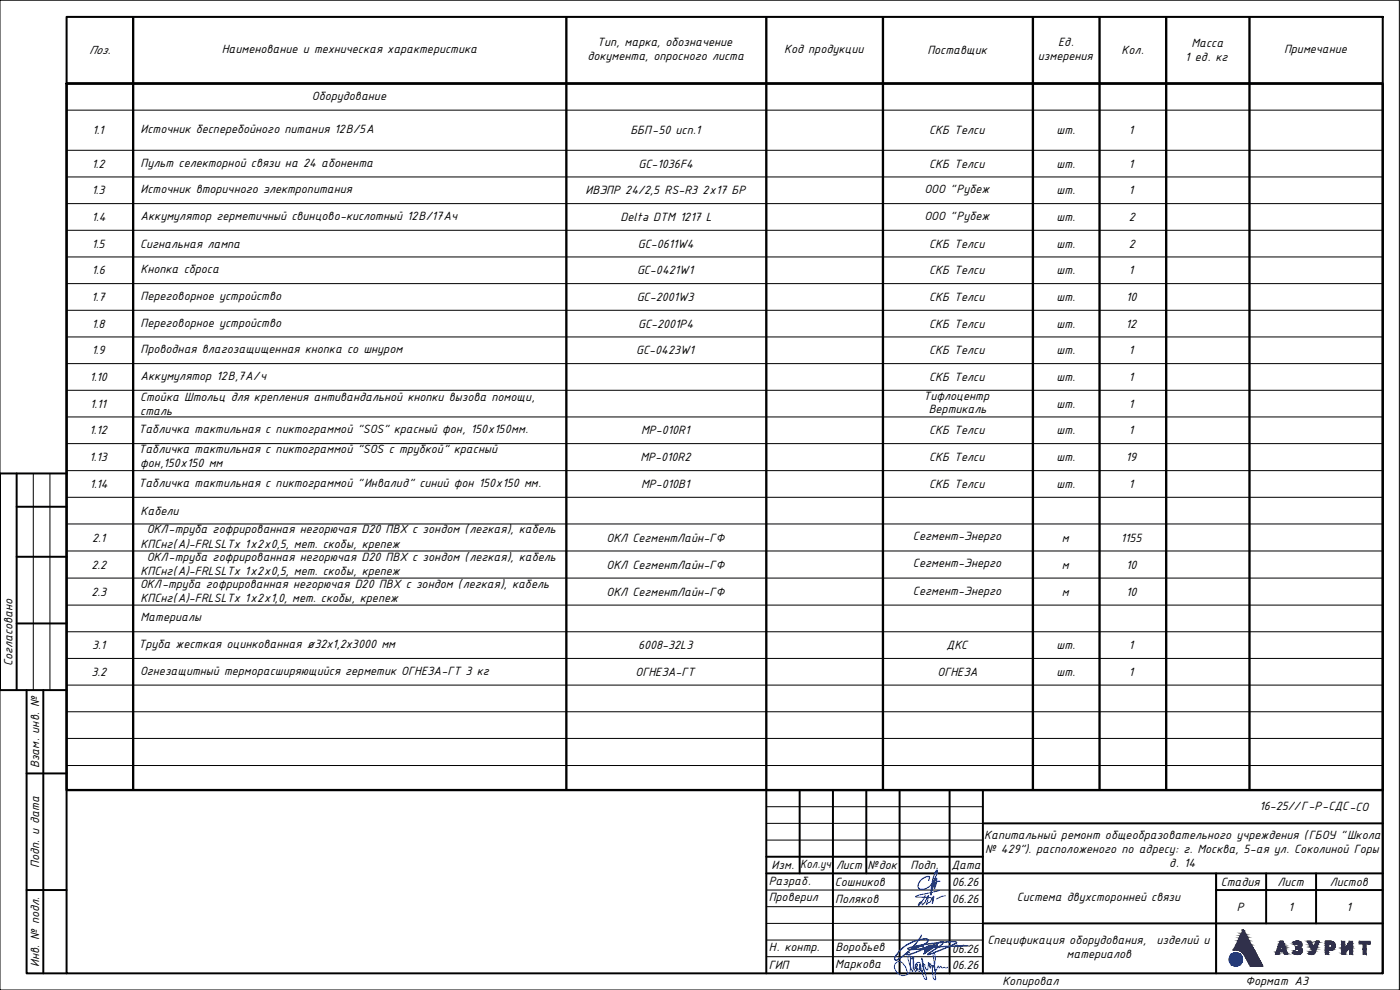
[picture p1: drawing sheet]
<svg xmlns="http://www.w3.org/2000/svg" width="420mm" height="297mm" viewBox="0 0 420 297" stroke-linecap="round" stroke-linejoin="round" font-family="sans-serif">
<!-- layer: 0 -->
<path d="M40 5.1v231.9M170 5.1v231.9M230 5.1v231.9M265 5.1v231.9M310 5.1v231.9M330 5.1v231.9M350 5.1v231.9M375 5.1v231.9M20 25.1h395v212h-395zM20 25h395" fill="none" stroke="#000" stroke-width=".7"/>
<g fill="none" stroke="#000" stroke-width=".3">
<path d="M0 .1h420v296.9h-420zM20 5.1h395v232h-395zM20 33h395M20 45.1h395M20 53.1h395M20 61.1h395M20 69.1h395M20 77.1h395M20 85.1h395M20 93.1h395M20 101.1h395M20 109.1h395"/>
<path d="M20 117.1h395M20 125.1h395M20 133.1h395M10 142.1v65M15 142.1v65M20 141.2h395M20 149.2h395M20 157.2h395M20 165.3h395M20 173.4h395M20 181.6h395M20 189.6h395"/>
<path d="M20 197.6h395M20 205.6h395M20 213.6h395M20 221.6h395M20 229.7h395M230 252.1h65M230 247h65M230 242h65M230 267h65M230 272h65M230 277.1h65M230 282.1h65"/>
<path d="M230 287h65"/>
</g>
<g fill="none" stroke="#000" stroke-width=".59">
<path d="M20 5.1h395v286.9h-395zM5 142.1v65M5 152h15M20 142.1h-20v65h20M5 167.1h15M5 187.1h15M8 207.1v84.9h12M13 207.1v84.9M8 232.1h12M240 237.1v25M250 237.1v54.9M260 237.1v25"/>
<path d="M270 237.1v54.9M285 237.1v54.9M295 237.1v54.9M230 257.1h65M295 247h120M8 267h12M230 262.1h185M295 277.1h120M365 267h50M365 262.1v29.9M380 262.1v15M395 262.1v15"/>
<path d="M230 292v-54.9h185v54.9"/>
</g>
<path d="M365 262.1v29.9" fill="none" stroke="#000" stroke-width=".4"/>
<g fill="#2a3756" stroke="#2a3756" stroke-width=".3">
<path d="M370.2 285h.3z"/>
<path d="M399.4 284.3h1.2z"/>
<path d="M392.4 282.4h.5z"/>
<path d="M392.7 286.1h1.7z"/>
<path d="M393.2 286.3h.8z"/>
<path d="M393.3 286.4h.6z"/>
<path d="M389.2 282.4h.3z"/>
<path d="M389.5 283.2h1.2z"/>
<path d="M389.1 284h1.4z"/>
<path d="M388.9 284.7h1.8z"/>
<path d="M389.1 286.4h.6z"/>
<path d="M373 279.1l.3 .1zM373 279.1l.3 .1z"/>
<path d="M373 279.2l.4 .2zM373 279.2l.4 .2h-.5z"/>
<path d="M372.9 279.4l.8 .6-.3-.6zM372.9 279.4l.8 .6h-1.1z"/>
<path d="M372.6 280l1.2 .3-.1-.3zM372.6 280l1.2 .3h-1.3z"/>
<path d="M372.5 280.3l1.6 .5-.3-.5zM372.5 280.3l1.6 .5h-1.9z"/>
<path d="M372.2 280.8l2.2 .4-.3-.4zM372.2 280.8l2.2 .4h-2.4z"/>
<path d="M372 281.2l2.5 .3-.1-.3zM372 281.2l2.5 .3h-2.6z"/>
<path d="M371.9 281.5l3 .7-.4-.7zM371.9 281.5l3 .7h-3.4z"/>
<path d="M371.5 282.2l3.5 .1zM371.5 282.2l3.5 .1z"/>
<path d="M371.5 282.3l4.1 1.2-.6-1.2zM371.5 282.3l4.1 1.2h-4.7z"/>
<path d="M370.9 283.5l4.8 .2-.1-.2zM370.9 283.5l4.8 .2h-4.9z"/>
<path d="M370.8 283.7l5.3 .7-.4-.7zM370.8 283.7l5.3 .7h-5.6z"/>
<path d="M370.5 284.4h5.6zM370.5 284.4h5.6z"/>
<path d="M370.4 284.4l5.9 .4-.2-.4zM370.4 284.4l5.9 .4h-6.1z"/>
<path d="M370.2 284.8l6.2 .2-.1-.2zM370.2 284.8l6.2 .2h-6.2z"/>
<path d="M370.2 285h.5zM370.2 285h.7z"/>
<path d="M370.9 285h5.5zM370.9 285h5.5z"/>
<path d="M370.2 285h.5zM370.2 285h.3z"/>
<path d="M371.1 285h5.3zM371.1 285h5.3z"/>
<path d="M371.2 285h5.2zM371.2 285h5.2z"/>
<path d="M371.3 285l5.1 .1zM371.3 285l5.1 .1z"/>
<path d="M371.4 285.1h5.1zM371.4 285.1h5.1z"/>
<path d="M371.6 285.1l4.9 .1zM371.6 285.1l4.9 .1z"/>
<path d="M371.8 285.2h4.7zM371.8 285.2h4.7z"/>
<path d="M371.9 285.2l4.7 .1zM371.9 285.2l4.7 .1z"/>
<path d="M372.1 285.3l4.5 .1zM372.1 285.3l4.5 .1z"/>
<path d="M372.2 285.4l4.5 .1zM372.2 285.4l4.5 .1z"/>
<path d="M372.4 285.5l4.3 .1zM372.4 285.5l4.3 .1z"/>
<path d="M372.6 285.6l4.2 .1zM372.6 285.6l4.2 .1z"/>
<path d="M372.7 285.7h4.1zM372.7 285.7h4.1z"/>
<path d="M372.7 285.7l4.2 .1zM372.7 285.7l4.2 .1z"/>
<path d="M372.8 285.8l4.1 .1zM372.8 285.8l4.1 .1z"/>
<path d="M373 285.9l4 .2zM373 285.9l4 .2z"/>
<path d="M373.1 286.1l4 .1zM373.1 286.1l4 .1z"/>
<path d="M373.2 286.2l3.9 .1zM373.2 286.2l3.9 .1z"/>
<path d="M373.3 286.3l3.9 .2zM373.3 286.3l3.9 .2z"/>
<path d="M373.4 286.5l3.9 .1-.1-.1zM373.4 286.5l3.9 .1h-3.9z"/>
<path d="M373.4 286.6l4.1 .5-.2-.5zM373.4 286.6l4.1 .5h-3.8z"/>
<path d="M373.7 287.1l4.1 .5-.3-.5zM373.7 287.1l4.1 .5h-3.8z"/>
<path d="M374 287.6h3.8zM374 287.6h3.8z"/>
<path d="M374 287.6l4.2 .6-.4-.6zM374 287.6l4.2 .6h-3.9z"/>
<path d="M374.3 288.2l4 .2-.1-.2zM374.3 288.2l4 .2h-3.9z"/>
<path d="M374.4 288.4l4.1 .4-.2-.4zM374.4 288.4l4.1 .4h-3.9z"/>
<path d="M374.6 288.8l4.2 .6-.3-.6zM374.6 288.8l4.2 .6h-3.9z"/>
<path d="M374.9 289.4l4.1 .4-.2-.4zM374.9 289.4l4.1 .4h-3.8z"/>
<path d="M375.2 289.8h3.8zM375.2 289.8l3.3 .1z"/>
<path d="M375.2 289.9h1.9zM375.2 289.9h3.3z"/>
<path d="M407.9 282.4l3.3 .4v-.4zM407.9 282.4l3.3 .4h-3.3z"/>
<path d="M407.9 282.8l3.3 .4v-.4zM407.9 282.8l3.3 .4h-3.3z"/>
<path d="M409.1 283.2l.9 1.6v-1.6zM409.1 283.2l.9 1.6h-.9z"/>
<path d="M409.1 284.8l.9 1.5v-1.5zM409.1 284.8l.9 1.5h-.9z"/>
<path d="M405 282.4l.9 .7v-.7zM405 282.4l.9 .7h-1.3z"/>
<path d="M402.6 282.4l1 1v-1zM402.6 282.4l1 1h-1z"/>
<path d="M404.6 283.1l1.3 .8v-.8zM404.6 283.1l1.3 .8h-1.7z"/>
<path d="M405 283.9h.9zM405 283.9h.9z"/>
<path d="M404.2 283.9h.8zM404.2 283.9h.8z"/>
<path d="M404.1 283.9h.9zM404.1 283.9h.9z"/>
<path d="M405 283.9l.9 .1v-.1zM405 283.9l.9 .1h-.9z"/>
<path d="M404.1 283.9l.8 .2 .1-.2zM404.1 283.9l.8 .2h-.9z"/>
<path d="M404 284.1h.9zM404 284.1l.9 .1z"/>
<path d="M402.6 283.4l1 .8v-.8zM402.6 283.4l1 .8h-1z"/>
<path d="M405 284l.9 .4v-.4zM405 284l.9 .4h-.9z"/>
<path d="M402.6 284.2l1 .2v-.2zM402.6 284.2l1 .2h-1z"/>
<path d="M405 284.4l.9 .1zM405 284.4l.9 .1z"/>
<path d="M403.9 284.2l.8 .4 .2-.4zM403.9 284.2l.8 .4h-.9z"/>
<path d="M403.8 284.6h.9zM403.8 284.6h.8z"/>
<path d="M402.6 284.4l1 .3v-.3zM402.6 284.4l1 .3h-1z"/>
<path d="M403.7 284.6l.8 .2 .1-.2zM403.7 284.6l.8 .2h-.9z"/>
<path d="M403.6 284.8h.9zM403.6 284.8l.9 .1z"/>
<path d="M402.6 284.7l1 .2v-.2zM402.6 284.7l1 .2h-1z"/>
<path d="M402.6 284.9h1.9zM402.6 284.9l1.8 .2z"/>
<path d="M405 284.5l.9 .8v-.8zM405 284.5l.9 .8h-.9z"/>
<path d="M402.6 285.1l1.2 .9 .6-.9zM402.6 285.1l1.2 .9h-1.2z"/>
<path d="M405 285.3l.9 1v-1zM405 285.3l.9 1h-.9z"/>
<path d="M402.6 286l1 .3 .2-.3zM402.6 286l1 .3h-1z"/>
<path d="M397.8 282.4h1.7zM397.8 282.4h1.7z"/>
<path d="M397.8 282.4l1.8 .1zM397.8 282.4l1.8 .1z"/>
<path d="M397.8 282.5h2zM397.8 282.5h2z"/>
<path d="M397.8 282.5h2.1zM397.8 282.5h2.1z"/>
<path d="M397.8 282.5l2.2 .1zM397.8 282.5l2.2 .1z"/>
<path d="M397.8 282.6l2.4 .1zM397.8 282.6l2.4 .1z"/>
<path d="M397.8 282.7l2.5 .1zM397.8 282.7l2.5 .1z"/>
<path d="M397.8 282.8l2.6 .1zM397.8 282.8l2.6 .1z"/>
<path d="M397.8 282.9h2.6zM397.8 282.9h2.6z"/>
<path d="M397.8 282.9l2.7 .1zM397.8 282.9l2.7 .1z"/>
<path d="M397.8 283l2.7 .1zM397.8 283l2.7 .1z"/>
<path d="M397.8 283.1l2.8 .1zM397.8 283.1l2.8 .1z"/>
<path d="M398.7 283.2h1.9zM398.7 283.2h1.9z"/>
<path d="M399.1 283.2l1.5 .1zM399.1 283.2l1.5 .1z"/>
<path d="M399.3 283.3h1.3zM399.3 283.3h1.3z"/>
<path d="M399.4 283.3h1.2zM399.4 283.3h1.2z"/>
<path d="M399.5 283.3h1.1zM399.5 283.3h1.1z"/>
<path d="M399.5 283.3l1.1 .1zM399.5 283.3l1.1 .1z"/>
<path d="M399.6 283.4l1 .1zM399.6 283.4l1 .1z"/>
<path d="M399.6 283.5h1zM399.6 283.5h1z"/>
<path d="M399.7 283.5l1 .1zM399.7 283.5l1 .1z"/>
<path d="M399.7 283.6h1zM399.7 283.6h1z"/>
<path d="M397.8 283.2l.9 .6v-.6zM397.8 283.2l.9 .6h-.9z"/>
<path d="M399.7 283.6l1 .2v-.2zM399.7 283.6l1 .2h-1z"/>
<path d="M399.7 283.8h1zM399.7 283.8h1z"/>
<path d="M399.7 283.8l1 .1zM399.7 283.8l1 .1z"/>
<path d="M399.7 283.9l1 .1zM399.7 283.9l1 .1z"/>
<path d="M399.7 284h1zM399.7 284h1z"/>
<path d="M399.7 284h1zM399.7 284h.9z"/>
<path d="M399.7 284l.9 .1zM399.7 284l.9 .1z"/>
<path d="M399.6 284.1h1zM399.6 284.1h1z"/>
<path d="M399.6 284.1l1 .1zM399.6 284.1l1 .1z"/>
<path d="M399.5 284.2h1.1zM399.5 284.2h1.1z"/>
<path d="M399.5 284.2l1.1 .1zM399.4 284.3h1.2z"/>
<path d="M399.4 284.3h1.2zM399.4 284.3h1.2zM399.3 284.3h1.3z"/>
<path d="M399.3 284.3h1.3zM399 284.3h1.6z"/>
<path d="M397.8 283.8l.9 .5v-.5zM397.8 283.8l.9 .5h-.9z"/>
<path d="M397.8 284.3h2.8zM397.8 284.3h2.8z"/>
<path d="M397.8 284.3h2.8zM397.8 284.3l2.7 .1z"/>
<path d="M397.8 284.4h2.7zM397.8 284.4h2.7z"/>
<path d="M397.8 284.4l2.6 .2 .1-.2zM397.8 284.4l2.6 .2h-2.6z"/>
<path d="M397.8 284.6h2.6zM397.8 284.6l2.5 .2z"/>
<path d="M397.8 284.8h2.5zM397.8 284.8l2.4 .1z"/>
<path d="M397.8 284.9h2.4zM397.8 284.9l2.2 .1z"/>
<path d="M397.8 285h2.2zM397.8 285l2 .1z"/>
<path d="M397.8 285.1h2zM397.8 285.1h1.8z"/>
<path d="M397.8 285.1h1.8zM397.8 285.1h1.6z"/>
<path d="M397.8 285.1h1.3zM397.8 285.1h1.6z"/>
<path d="M397.8 285.1l.9 .6v-.6zM397.8 285.1l.9 .6h-.9z"/>
<path d="M397.8 285.7l.9 .6v-.6zM397.8 285.7l.9 .6h-.9z"/>
<path d="M392.4 282.4h1zM392.4 282.4h1z"/>
<path d="M395 282.4h.8zM394.9 282.4h.9z"/>
<path d="M394.9 282.4h1zM394.9 282.4h1z"/>
<path d="M394.9 282.4h1zM394.9 282.4l1 .1z"/>
<path d="M394.9 282.5l.9 .3 .1-.3zM394.9 282.5l.9 .3h-.9z"/>
<path d="M392.4 282.4l1.2 .4-.2-.4zM392.4 282.4l1.2 .4h-1z"/>
<path d="M392.6 282.8l1 .1zM392.6 282.8l1 .1z"/>
<path d="M394.9 282.8l.7 .5 .2-.5zM394.9 282.8l.7 .5h-.9z"/>
<path d="M394.7 283.3h.9zM394.7 283.3h.9z"/>
<path d="M392.6 282.9l1.4 .7-.4-.7zM392.6 282.9l1.4 .7h-1z"/>
<path d="M393 283.6l1.1 .2-.1-.2zM393 283.6l1.1 .2h-1z"/>
<path d="M394.7 283.3l.7 .6 .2-.6zM394.7 283.3l.7 .6h-.9z"/>
<path d="M393.1 283.8l1.1 .2-.1-.2zM393.1 283.8l1.1 .2h-1z"/>
<path d="M394.5 283.9l.8 .3 .1-.3zM394.5 283.9l.8 .3h-.9z"/>
<path d="M394.4 284.2h.9zM394.4 284.2l.8 .1z"/>
<path d="M393.2 284l1.1 .3-.1-.3zM393.2 284l1.1 .3h-.9z"/>
<path d="M394.4 284.3h.8zM394.4 284.3l.8 .1zM394.3 284.4h.9zM394.3 284.4h.9z"/>
<path d="M393.4 284.3l.9 .1zM393.4 284.3l.9 .1z"/>
<path d="M393.4 284.4l1.7 .3 .1-.3zM393.4 284.4l1.7 .3h-1.5z"/>
<path d="M393.6 284.7l1.4 .2 .1-.2zM393.6 284.7l1.4 .2h-1.3z"/>
<path d="M393.7 284.9l1.1 .4 .2-.4zM393.7 284.9l1.1 .4h-.9z"/>
<path d="M393.9 285.3h.9zM393.9 285.3l.9 .1z"/>
<path d="M393.9 285.4h.9zM393.9 285.4l.9 .1zM393.9 285.5h.9zM393.9 285.5h.9z"/>
<path d="M393.9 285.5h.9zM393.9 285.5h.8z"/>
<path d="M393.1 285.5h.2zM393.1 285.5h.2z"/>
<path d="M393.8 285.5h.9zM393.8 285.6h.9z"/>
<path d="M393.1 285.5l.3 .1zM393.1 285.5l.3 .1z"/>
<path d="M393.1 285.6h.3zM393.1 285.6h.3z"/>
<path d="M393.8 285.6h.9zM393.7 285.6h1z"/>
<path d="M393.1 285.6h.4zM393 285.6h.5z"/>
<path d="M393.7 285.6h1zM393.6 285.6h1.1z"/>
<path d="M393 285.6h.6zM393 285.6h.6z"/>
<path d="M393 285.6h1.7zM393 285.6h1.7z"/>
<path d="M393 285.6h1.7zM393 285.6l1.6 .1h-1.6z"/>
<path d="M393 285.7l1.5 .2 .1-.2zM393 285.7l1.5 .2h-1.6z"/>
<path d="M392.9 285.9h1.6zM392.9 285.9h1.6z"/>
<path d="M392.9 285.9h1.6zM392.9 285.9l1.5 .2z"/>
<path d="M392.8 286.1h1.6zM392.8 286.1h1.6zM392.7 286.1h1.7z"/>
<path d="M392.8 286.1h1.6zM392.8 286.1l1.5 .1z"/>
<path d="M392.8 286.2h1.5zM392.8 286.2h1.5z"/>
<path d="M392.9 286.2h1.4zM392.9 286.2h1.3z"/>
<path d="M392.9 286.2h1.3zM392.9 286.2l1.3 .1z"/>
<path d="M393 286.3h1.2zM393 286.3h1.1z"/>
<path d="M393 286.3h1.1zM393 286.3h1.1z"/>
<path d="M393.1 286.3h1zM393.1 286.3h.9zM393.2 286.3h.8z"/>
<path d="M393.2 286.3h.8zM393.2 286.3l.7 .1z"/>
<path d="M393.3 286.4h.6zM393.3 286.4h.6z"/>
<path d="M393.3 286.4h.4zM393.5 286.4h.2z"/>
<path d="M389.2 282.4h.4zM389.1 282.4h.5z"/>
<path d="M389.1 282.4h.6zM389.1 282.4h.6z"/>
<path d="M389.1 282.4h.7zM388.9 282.4h.9z"/>
<path d="M388.9 282.4h.9zM388.9 282.4h.9z"/>
<path d="M388.9 282.4l1.1 .1zM388.7 282.5h1.3z"/>
<path d="M388.7 282.5h1.3zM388.7 282.5h1.3z"/>
<path d="M388.7 282.5h1.4zM388.6 282.5h1.5z"/>
<path d="M388.6 282.5l1.6 .1zM388.5 282.6h1.7zM388.5 282.6h1.7zM388.5 282.6h1.7z"/>
<path d="M388.5 282.6h1.8zM388.3 282.6h2z"/>
<path d="M388.3 282.6l2.1 .1zM388.3 282.6l2.1 .1z"/>
<path d="M388.3 282.7l2.1 .1zM388.2 282.8h2.2z"/>
<path d="M388.2 282.8h2.3zM388.1 282.8h2.4z"/>
<path d="M388.1 282.8h2.4zM388.1 282.8h2.4z"/>
<path d="M388.1 282.8l2.5 .2zM388.1 282.8l2.5 .2zM388.2 283h2.4zM388.2 283h2.4z"/>
<path d="M388.2 283l2.5 .2-.1-.2zM388.2 283l2.5 .2h-2.4z"/>
<path d="M388.3 283.2h2.4zM388.3 283.2h2.4z"/>
<path d="M388.3 283.2h.9zM388.3 283.2h1z"/>
<path d="M389.3 283.2h1.4zM389.3 283.2h1.4z"/>
<path d="M388.3 283.2h.9zM388.3 283.2h.7z"/>
<path d="M389.4 283.2h1.3zM389.4 283.2h1.3z"/>
<path d="M389.4 283.2h1.3zM389.4 283.2h1.3zM389.5 283.2h1.2z"/>
<path d="M388.3 283.2h.7zM388.3 283.2h.6z"/>
<path d="M389.5 283.2l1.2 .1zM389.5 283.2l1.2 .1z"/>
<path d="M388.3 283.2h.6zM388.3 283.2l.5 .1z"/>
<path d="M388.3 283.3h.4zM388.3 283.3h.5z"/>
<path d="M389.6 283.3h1.1zM389.6 283.3h1.1z"/>
<path d="M389.6 283.3h1.1zM389.6 283.3h1.1z"/>
<path d="M388.3 283.3h.4zM388.3 283.3l.3 .1z"/>
<path d="M389.6 283.3l1.1 .1zM389.6 283.3l1.1 .1z"/>
<path d="M388.4 283.4h.2zM388.4 283.4h.1z"/>
<path d="M389.7 283.4l1 .1zM389.7 283.4l1 .1zM389.7 283.5h1zM389.7 283.5h1z"/>
<path d="M389.7 283.5l1 .1zM389.7 283.5l1 .1z"/>
<path d="M389.7 283.6h1zM389.7 283.6h1z"/>
<path d="M389.7 283.6h1zM389.7 283.6l1 .1z"/>
<path d="M389.7 283.7h1zM389.7 283.7h1z"/>
<path d="M389.7 283.7h1zM389.7 283.7l.9 .1zM389.7 283.8h.9zM389.7 283.8h.9z"/>
<path d="M389.7 283.8h.9zM389.7 283.8l.9 .1z"/>
<path d="M389.6 283.9h1zM389.6 283.9h1z"/>
<path d="M389.6 283.9h1zM389.6 283.9h1z"/>
<path d="M389.6 283.9h1zM389.5 283.9h1.1z"/>
<path d="M389.5 283.9h1.1zM389.5 283.9h1.1z"/>
<path d="M389.5 283.9h1.1zM389.3 284h1.2z"/>
<path d="M389.3 284h1.2zM389.1 284h1.4zM389 284h1.5z"/>
<path d="M389 284h1.5zM388.9 284h1.6z"/>
<path d="M388.9 284h1.6zM388.9 284l1.5 .1z"/>
<path d="M388.9 284.1h1.5zM388.9 284.1l1.4 .1z"/>
<path d="M388.9 284.2h1.4zM388.9 284.2l1.3 .1z"/>
<path d="M388.9 284.3h1.3zM388.9 284.3h1.3z"/>
<path d="M388.9 284.3l1.3 .1zM388.9 284.3l1.3 .1z"/>
<path d="M388.9 284.4h1.4zM388.9 284.4h1.4z"/>
<path d="M388.9 284.4l1.5 .1zM388.9 284.4l1.5 .1z"/>
<path d="M388.9 284.5l1.6 .1zM388.9 284.5l1.6 .1z"/>
<path d="M388.9 284.6h1.7zM388.9 284.6h1.7z"/>
<path d="M388.9 284.6l1.8 .1zM388.9 284.6l1.8 .1z"/>
<path d="M388.9 284.7h1.8zM388.9 284.7h1.8zM388.9 284.7h1.8z"/>
<path d="M389.2 284.7l1.5 .1zM389.2 284.7l1.5 .1z"/>
<path d="M389.4 284.8h1.3zM389.4 284.8h1.3z"/>
<path d="M389.5 284.8h1.2zM389.5 284.8h1.2z"/>
<path d="M389.6 284.8h1.1zM389.6 284.8h1.1z"/>
<path d="M389.6 284.8h1.1zM389.6 284.8h1.1z"/>
<path d="M389.7 284.8h1zM389.7 284.8h1z"/>
<path d="M389.7 284.8l1 .1zM389.7 284.8l1 .1z"/>
<path d="M389.7 284.9h1zM389.7 284.9h1z"/>
<path d="M389.7 284.9l1.1 .1zM389.7 284.9l1.1 .1z"/>
<path d="M389.8 285h1zM389.8 285h1z"/>
<path d="M389.8 285h1zM389.8 285h1z"/>
<path d="M389.8 285l1 .1zM389.8 285l1 .1z"/>
<path d="M389.8 285.1h1zM389.8 285.1h1z"/>
<path d="M389.8 285.1l1 .1zM389.8 285.1l1 .1z"/>
<path d="M389.8 285.2l1 .1zM389.8 285.2l1 .1z"/>
<path d="M389.8 285.3h1zM389.8 285.3h1z"/>
<path d="M389.8 285.3h1zM389.8 285.3h1z"/>
<path d="M388.4 285.3l.3 .1zM388.4 285.3l.3 .1z"/>
<path d="M389.8 285.3l1 .1zM389.8 285.3l1 .1z"/>
<path d="M389.7 285.4h1.1zM389.7 285.4h1.1z"/>
<path d="M388.3 285.4l.5 .1zM388.3 285.4l.5 .1z"/>
<path d="M389.7 285.4l1.1 .1zM389.7 285.4l1.1 .1z"/>
<path d="M389.7 285.5h1.1zM389.7 285.5h1.1z"/>
<path d="M389.7 285.5h1.1zM389.6 285.5h1.2z"/>
<path d="M388.3 285.5h.7zM388.3 285.5h.7z"/>
<path d="M388.2 285.5h.8zM388.2 285.5h.8z"/>
<path d="M389.6 285.5h1.2zM389.5 285.5h1.2z"/>
<path d="M389.5 285.5l1.2 .1zM389.5 285.6h1.2z"/>
<path d="M388.2 285.5l.9 .1zM388.2 285.5l.9 .1z"/>
<path d="M388.2 285.6h1zM388.2 285.6h1z"/>
<path d="M389.5 285.6h1.2zM389.3 285.6h1.4z"/>
<path d="M388.2 285.6h1.1zM388.2 285.6h1.1z"/>
<path d="M388.2 285.6h2.5zM388.2 285.6h2.5z"/>
<path d="M388.2 285.6h2.5zM388.2 285.6l2.5 .1h-2.7z"/>
<path d="M388 285.7h2.7zM388 285.7h2.7z"/>
<path d="M388 285.7h2.7zM388 285.7l2.7 .1z"/>
<path d="M388 285.8h2.7zM388 285.8h2.6z"/>
<path d="M388 285.8h2.6zM388 285.8h2.6z"/>
<path d="M388 285.8h2.6zM388 285.8l2.6 .1z"/>
<path d="M388 285.9h2.6zM388 285.9h2.6z"/>
<path d="M388 285.9h2.6zM388 285.9h2.5z"/>
<path d="M388.1 285.9h2.4zM388.1 285.9l2.4 .1z"/>
<path d="M388.2 286h2.3zM388.2 286h2.2z"/>
<path d="M388.2 286h2.2zM388.2 286l2.1 .1zM388.3 286.1h2zM388.3 286.1h2z"/>
<path d="M388.3 286.1h2zM388.3 286.1l1.9 .1z"/>
<path d="M388.5 286.2h1.7zM388.5 286.2h1.6z"/>
<path d="M388.6 286.2h1.5zM388.6 286.2l1.5 .1z"/>
<path d="M388.6 286.3h1.5zM388.6 286.3h1.4z"/>
<path d="M388.8 286.3h1.2zM388.8 286.3h1.2z"/>
<path d="M388.8 286.3h1.2zM388.8 286.3h1z"/>
<path d="M388.9 286.3h.9zM388.9 286.3l.8 .1z"/>
<path d="M389 286.4h.7zM389 286.4h.7z"/>
<path d="M389.1 286.4h.4zM389.2 286.4h.3z"/>
<path d="M384.1 282.4h1zM384.1 282.4h1z"/>
<path d="M384.1 282.4l1.1 .2-.1-.2zM384.1 282.4l1.1 .2h-1.2z"/>
<path d="M384 282.6l1.3 .5-.1-.5zM384 282.6l1.3 .5h-1.4z"/>
<path d="M383.9 283.1l1.5 .2-.1-.2zM383.9 283.1l1.5 .2h-1.6z"/>
<path d="M384.6 283.3h.8zM384.6 283.3h.8z"/>
<path d="M383.8 283.3h.8zM383.8 283.3l.8 .1z"/>
<path d="M384.6 283.3l.9 .2-.1-.2zM384.6 283.3l.9 .2h-.8z"/>
<path d="M383.8 283.4h.8zM383.8 283.4l.8 .1h-.9z"/>
<path d="M383.7 283.5h.9zM383.7 283.5l.8 .1z"/>
<path d="M384.7 283.5l.9 .4-.1-.4zM384.7 283.5l.9 .4h-.8z"/>
<path d="M383.7 283.6l.7 .4 .1-.4zM383.7 283.6l.7 .4h-.8z"/>
<path d="M384.8 283.9l.9 .2-.1-.2zM384.8 283.9l.9 .2h-.9z"/>
<path d="M384.8 284.1l.9 .2v-.2zM384.8 284.1l.9 .2h-.8z"/>
<path d="M384.9 284.3l1 .3-.2-.3zM384.9 284.3l1 .3h-.9z"/>
<path d="M383.6 284l.6 .7 .2-.7zM383.6 284l.6 .7h-.9z"/>
<path d="M383.3 284.7h.9zM383.3 284.7h.9z"/>
<path d="M385 284.6l.9 .2zM385 284.6l.9 .2z"/>
<path d="M383.3 284.7h.9zM383.3 284.7l.9 .1z"/>
<path d="M383.3 284.8l2.7 .4-.1-.4zM383.3 284.8l2.7 .4h-2.8z"/>
<path d="M383.2 285.2l3 .3-.2-.3zM383.2 285.2l3 .3h-3.1z"/>
<path d="M383.1 285.5h.9zM383.1 285.5l.8 .2z"/>
<path d="M385.2 285.5l1.1 .4-.1-.4zM385.2 285.5l1.1 .4h-1z"/>
<path d="M383 285.7l.9 .2v-.2zM383 285.7l.9 .2h-1z"/>
<path d="M385.3 285.9l1.1 .3-.1-.3zM385.3 285.9l1.1 .3h-1z"/>
<path d="M382.9 285.9l.9 .4 .1-.4zM382.9 285.9l.9 .4h-1z"/>
<path d="M382.8 286.3h1zM382.8 286.3h1z"/>
<path d="M385.4 286.2l1 .1v-.1zM385.4 286.2l1 .1h-.9z"/>
<path d="M385.5 286.3h.9zM386 286.3h.4zM385.5 286.3h.9z"/>
<path d="M382.9 286.3h.9zM382.9 286.3h.9z"/>
</g>
<g fill="#1447b7" stroke="#1447b7" stroke-width=".3">
<path d="M370.8 285.9h.3z"/>
<path d="M370.6 289.8h.6z"/>
<path d="M370.8 285.9h.4zM370.6 285.9h.6z"/>
<path d="M370.6 285.9h.7zM370.5 285.9h.8z"/>
<path d="M370.5 285.9h.9zM370.4 285.9h1z"/>
<path d="M370.4 285.9l1.1 .1zM370.3 286h1.2z"/>
<path d="M370.3 286h1.3zM370.2 286h1.4z"/>
<path d="M370.2 286h1.5zM370.1 286h1.6z"/>
<path d="M370.1 286l1.7 .1zM370 286.1h1.8z"/>
<path d="M370 286.1h1.9zM369.9 286.1h2z"/>
<path d="M369.9 286.1l2.1 .1zM369.8 286.2h2.2z"/>
<path d="M369.8 286.2h2.3zM369.8 286.2h2.3z"/>
<path d="M369.7 286.2l2.5 .1zM369.6 286.3h2.6z"/>
<path d="M369.6 286.3h2.6zM369.6 286.3h2.6z"/>
<path d="M369.6 286.3l2.7 .1zM369.6 286.3l2.7 .1z"/>
<path d="M369.5 286.4l2.8 .1zM369.5 286.5h2.8z"/>
<path d="M369.5 286.5l2.9 .1zM369.5 286.5l2.9 .1z"/>
<path d="M369.4 286.6h3zM369.4 286.6h3z"/>
<path d="M369.3 286.6l3.2 .1zM369.3 286.6l3.2 .1z"/>
<path d="M369.3 286.7l3.3 .1zM369.3 286.7l3.3 .1z"/>
<path d="M369.2 286.8l3.4 .1zM369.2 286.8l3.4 .1z"/>
<path d="M369.2 286.9h3.5zM369.2 286.9h3.5z"/>
<path d="M369.1 286.9l3.6 .1zM369.1 286.9l3.6 .1z"/>
<path d="M369.1 287l3.6 .1zM369.1 287l3.6 .1z"/>
<path d="M369.1 287.1l3.7 .1zM369.1 287.1l3.7 .1z"/>
<path d="M369 287.2l3.8 .1zM369 287.2l3.8 .1z"/>
<path d="M369 287.3l3.8 .1zM369 287.3l3.8 .1z"/>
<path d="M369 287.4l3.9 .1zM369 287.4l3.9 .1z"/>
<path d="M369 287.5l3.9 .1zM369 287.5l3.9 .1z"/>
<path d="M368.9 287.6l4 .1zM368.9 287.6l4 .1z"/>
<path d="M368.9 287.7h4zM368.9 287.7h4z"/>
<path d="M368.9 287.7l4 .2zM368.9 287.7l4 .2z"/>
<path d="M368.9 287.9h4zM368.9 287.9h4z"/>
<path d="M368.9 287.9h4zM368.9 287.9l4 .2z"/>
<path d="M368.9 288.1h4zM368.9 288.1h4z"/>
<path d="M368.9 288.1h4zM368.9 288.1l4 .2z"/>
<path d="M369 288.3h3.9zM369 288.3h3.8z"/>
<path d="M369 288.3l3.8 .2v-.2zM369 288.3l3.8 .2h-3.8z"/>
<path d="M369 288.5h3.8zM369 288.5h3.8z"/>
<path d="M369 288.5h3.8zM369 288.5l3.7 .1z"/>
<path d="M369.1 288.6h3.6zM369.1 288.6l3.6 .1z"/>
<path d="M369.1 288.7h3.6zM369.1 288.7h3.6z"/>
<path d="M369.1 288.7h3.6zM369.1 288.7l3.5 .1z"/>
<path d="M369.2 288.8h3.4zM369.2 288.8h3.4z"/>
<path d="M369.2 288.8h3.4zM369.2 288.8l3.4 .2z"/>
<path d="M369.3 289h3.3zM369.3 289h3.2z"/>
<path d="M369.3 289h3.2zM369.3 289l3.1 .1z"/>
<path d="M369.3 289.1h3.1zM369.3 289.1h3.1z"/>
<path d="M369.4 289.1h3zM369.4 289.1l3 .1z"/>
<path d="M369.4 289.2h3zM369.4 289.2l2.9 .1z"/>
<path d="M369.5 289.3h2.8zM369.5 289.3h2.8z"/>
<path d="M369.5 289.3h2.8zM369.5 289.3l2.7 .1z"/>
<path d="M369.7 289.4h2.5zM369.7 289.4l2.4 .1z"/>
<path d="M369.7 289.5h2.4zM369.7 289.5h2.3z"/>
<path d="M369.8 289.5h2.2zM369.8 289.5l2.1 .1z"/>
<path d="M369.9 289.6h2zM369.9 289.6h2z"/>
<path d="M370 289.6h1.9zM370 289.6h1.8z"/>
<path d="M370 289.6h1.8zM370 289.6l1.7 .1z"/>
<path d="M370.1 289.7h1.6zM370.1 289.7h1.5z"/>
<path d="M370.2 289.7h1.4zM370.2 289.7h1.3z"/>
<path d="M370.3 289.7h1.2zM370.3 289.7l1.1 .1z"/>
<path d="M370.4 289.8h1zM370.4 289.8h1z"/>
<path d="M370.4 289.8h1zM370.4 289.8h.8z"/>
<path d="M370.5 289.8h.7zM370.5 289.8h.7z"/>
<path d="M370.6 289.8h.5zM370.7 289.8h.4z"/>
</g>
<!-- layer: 0 -->
<path d="M276.5 280.6a18.8 18.8 0 0 1-7.6 7.5 .76 .76 0 0 1-.5-.8 .76 .76 0 0 1 .5-.7 11.4 11.4 0 0 1 9.3-4.9 .71 .71 0 0 1 .3 .7 .71 .71 0 0 1-.6 .5l-3.9 1.8 .3-.4a3.4 3.4 0 0 1 2.7-.4 1.25 1.25 0 0 1-1.1 1.3 9 9 0 0 1-3.9 1.2l-.2-.3 1.1-.4M276.6 280.7a18.5 18.5 0 0 1-7.7 7.5 .75 .75 0 0 1-.5-.8 .75 .75 0 0 1 .6-.6 11.4 11.4 0 0 1 9.3-5 .73 .73 0 0 1 .2 .7 .73 .73 0 0 1-.6 .5l-3.8 1.8 .3-.4a3.4 3.4 0 0 1 2.7-.4 1.19 1.19 0 0 1-1.1 1.3 8.8 8.8 0 0 1-4 1.2l-.1-.3 1.1-.4M290.6 283.7l-5.9 .2-7.5 .7a11.2 11.2 0 0 1-4.8 0l2.1-.7 5.3-.9 6.2-.5 1.1 .2-.7 .5-2.7 1.2-3.8 1.5-1.6 .4 1.9-1.3a6.4 6.4 0 0 0 2.9-2.4 6 6 0 0 0-4.9 2.5l-1 1.1 4.1-2.8-3 1.3a.44 .44 0 0 1-.4 .3 .44 .44 0 0 1-.4-.4l1.4-.9a.59 .59 0 0 1 .6-.2 .59 .59 0 0 1 .4 .4l-.7 .8a1.5 1.5 0 0 1-1.7 .6l.5-.8 1.1-.9-2.4 1.3M290.7 283.9l-6.4 .1-7 .7a9.9 9.9 0 0 1-4.8 0l2.1-.7 5.3-.9 6.1-.5h.9l.3 .3-3.5 1.6-3.7 1.6-1.6 .4 1.9-1.4a6.4 6.4 0 0 0 2.8-2.4 6 6 0 0 0-4.8 2.5l-1.1 1.1 4.2-2.8-3 1.3a.43 .43 0 0 1-.5 .3 .43 .43 0 0 1-.3-.4l1.4-.8 1-.2a2.49 2.49 0 0 1-2.5 1.7l.5-.8 1.2-.9-2.4 1.3" fill="none" stroke="#1616e3" stroke-width=".3"/>
<path d="M273.2 287.2v3.3a2.25 2.25 0 0 1-1.8 2.2 2.25 2.25 0 0 1-2.5-1.4 1.56 1.56 0 0 1 0-2.4 1.56 1.56 0 0 1 2.4 .6l.5 .7 .6 1.8M273.5 287.8a.73 .73 0 0 0-.9-1l-.1 1 .5 1.8 .9 1.9 .3-4.1-.3-.3a10.3 10.3 0 0 0 .9 4.4l.5-2a.41 .41 0 0 0-.5-.2 .41 .41 0 0 0-.2 .6l.1 .5 .5 .4a.73 .73 0 0 0 .8 .6l.1-.5a1.96 1.96 0 0 0-.2-2.1 .77 .77 0 0 0-.9 .2 .77 .77 0 0 0 0 1l.2 .6a.65 .65 0 0 0 .9 0 .65 .65 0 0 0 0-.9l-.1-.2a1.56 1.56 0 0 0 .8 1.9 4.4 4.4 0 0 0-.1-3.9l1.4 6.3a.66 .66 0 0 1-.8-.6 3.8 3.8 0 0 1-.2-3.8h.4l.4 1.3a.3 .3 0 0 0 .1 .3 .3 .3 0 0 0 .4-.1l.2-2.1 .7 1.7-.2-.4a.49 .49 0 0 1-.2-.5 .49 .49 0 0 1 .4-.4l.6 1.1a3.9 3.9 0 0 0 .3-4.4l-.2 .5 .8 7.3-.1 .3-.2-.1a6.1 6.1 0 0 1-.7-3.6v-.5a.67 .67 0 0 1 .7 1l.3 .5 .7-1.4 .3 .5 .6-.5 .3 .5 .7-.2 .6 .2 .4-.2" fill="none" stroke="#003fff" stroke-width=".3"/>
<!-- layer: 0 -->
<path d="M281.9 267.2l-6 1.3-1.1 .5 .1 .2h2.6a2.61 2.61 0 0 1 2.5 .5l-.2 1.4 .4-2.2a4.6 4.6 0 0 1-2.2 2.5l.7-2.7-.5 .7a2.79 2.79 0 0 1-1.5 2.1l-.1-.9h-.3a.88 .88 0 0 0-.6 1.1l1.7-2.2 .2-1M283.7 268.8l-1.1 .2-1.6 .7" fill="none" stroke="#00f" stroke-width=".3"/>
<path d="M278.7 264.2a.7 .7 0 0 0 0-1.2 3.3 3.3 0 0 0-3.1 3.3 2.41 2.41 0 0 0 3.5-.5 5.9 5.9 0 0 0 2.1-4.8 15.4 15.4 0 0 0-1.8 7.5 13.4 13.4 0 0 1 1.5-4.9l.2-.1 .1 .3-.3 1.4-.5 1.4-.1-.3a1.5 1.5 0 0 1 1.7-1.9" fill="none" stroke="#00f" stroke-width=".36"/>
<g font-size="3.9">
<text x="26.7" y="16.3">Поз.</text>
<text x="66.5" y="15.9">Наименование и техническая характеристика</text>
<text x="179.2" y="13.9">Тип, марка, обозначение</text>
<text x="235.3" y="15.9">Код продукции</text>
<text x="278.3" y="16.1">Поставщик</text>
<text x="317.6" y="13.9">Ед.</text>
<text x="336.6" y="16.3">Кол.</text>
<text x="357.6" y="14.2">Масса</text>
<text x="385.4" y="15.9">Примечание</text>
<text x="176.3" y="18">документа, опросного листа</text>
<text x="311.5" y="18">измерения</text>
<text x="355.7" y="18.4">1 ед. кг</text>
<text x="93.6" y="29.9">Оборудование</text>
<text x="27.7" y="40.3">1.1</text>
<text x="42.2" y="39.9">Источник бесперебойного питания 12В/5А</text>
<text x="189.2" y="40.3">ББП-50 исп.1</text>
<text x="278.9" y="40.3">СКБ Телси</text>
<text x="317.1" y="40.3">шт.</text>
<text x="338.8" y="40.3">1</text>
<text x="27.5" y="50.3">1.2</text>
<text x="42.2" y="50">Пульт селекторной связи на 24 абонента</text>
<text x="191.7" y="50.3">GC-1036F4</text>
<text x="278.9" y="50.3">СКБ Телси</text>
<text x="317.1" y="50.3">шт.</text>
<text x="338.8" y="50.3">1</text>
<text x="27.5" y="58.3">1.3</text>
<text x="42.2" y="58">Источник вторичного электропитания</text>
<text x="175.7" y="58.1">ИВЭПР 24/2,5 RS-R3 2х17 БР</text>
<text x="277.4" y="58">ООО &quot;Рубеж</text>
<text x="317.1" y="58.3">шт.</text>
<text x="338.8" y="58.3">1</text>
<text x="42.2" y="66">Аккумулятор герметичный свинцово-кислотный 12В/17Ач</text>
<text x="277.4" y="66">ООО &quot;Рубеж</text>
<text x="27.6" y="66.3">1.4</text>
<text x="186.2" y="66.3">Delta DTM 1217 L</text>
<text x="317.1" y="66.3">шт.</text>
<text x="338.8" y="66.3">2</text>
<text x="27.5" y="74.3">1.5</text>
<text x="42.1" y="74.3">Сигнальная лампа</text>
<text x="191.4" y="74.3">GC-0611W4</text>
<text x="278.9" y="74.3">СКБ Телси</text>
<text x="317.1" y="74.3">шт.</text>
<text x="338.8" y="74.3">2</text>
<text x="27.6" y="82.3">1.6</text>
<text x="42.2" y="82">Кнопка сброса</text>
<text x="191.2" y="82.3">GC-0421W1</text>
<text x="278.9" y="82.3">СКБ Телси</text>
<text x="317.1" y="82.3">шт.</text>
<text x="338.8" y="82.3">1</text>
<text x="42.2" y="90">Переговорное устройство</text>
<text x="27.5" y="90.3">1.7</text>
<text x="191.1" y="90.3">GC-2001W3</text>
<text x="278.9" y="90.3">СКБ Телси</text>
<text x="317.1" y="90.3">шт.</text>
<text x="338" y="90.3">10</text>
<text x="27.5" y="98.3">1.8</text>
<text x="42.2" y="98">Переговорное устройство</text>
<text x="191.5" y="98.3">GC-2001P4</text>
<text x="278.9" y="98.3">СКБ Телси</text>
<text x="317.1" y="98.3">шт.</text>
<text x="337.9" y="98.3">12</text>
<text x="27.5" y="106.3">1.9</text>
<text x="42.2" y="106">Проводная влагозащищенная кнопка со шнуром</text>
<text x="190.9" y="106.3">GC-0423W1</text>
<text x="278.9" y="106.3">СКБ Телси</text>
<text x="317.1" y="106.3">шт.</text>
<text x="338.8" y="106.3">1</text>
<text x="42.2" y="114">Аккумулятор 12В,7А/ч</text>
<text x="26.9" y="114.3">1.10</text>
<text x="277.2" y="119.9">Тифлоцентр</text>
<text x="278.9" y="114.3">СКБ Телси</text>
<text x="317.1" y="114.3">шт.</text>
<text x="338.8" y="114.3">1</text>
<text x="27.1" y="122.4">1.11</text>
<text x="42.1" y="120.3">Стойка Штольц для крепления антивандальной кнопки вызова помощи,</text>
<text x="42.1" y="124.4">сталь</text>
<text x="278.7" y="124">Вертикаль</text>
<text x="317.1" y="122.4">шт.</text>
<text x="338.8" y="122.4">1</text>
<text x="26.9" y="130.4">1.12</text>
<text x="41.6" y="130">Табличка тактильная с пиктограммой &quot;SOS&quot; красный фон, 150х150мм.</text>
<text x="192.4" y="130.4">MP-010R1</text>
<text x="278.9" y="130.4">СКБ Телси</text>
<text x="317.1" y="130.4">шт.</text>
<text x="338.8" y="130.4">1</text>
<text x="41.6" y="135.9">Табличка тактильная с пиктограммой &quot;SOS с трубкой&quot; красный</text>
<text x="26.9" y="138.4">1.13</text>
<text x="42.1" y="140.1">фон,150х150 мм</text>
<text x="192.2" y="138.4">MP-010R2</text>
<text x="278.9" y="138.4">СКБ Телси</text>
<text x="317.1" y="138.4">шт.</text>
<text x="337.9" y="138.4">19</text>
<text x="26.9" y="146.5">1.14</text>
<text x="41.6" y="146.1">Табличка тактильная с пиктограммой &quot;Инвалид&quot; синий фон 150х150 мм.</text>
<text x="192.4" y="146.5">MP-010B1</text>
<text x="278.9" y="146.5">СКБ Телси</text>
<text x="317.1" y="146.5">шт.</text>
<text x="338.8" y="146.5">1</text>
<text x="42.2" y="154.5">Кабели</text>
<text x="44" y="160.1">ОКЛ-труба гофрированная негорючая D20 ПВХ с зондом (легкая), кабель</text>
<text x="27.7" y="162.5">2.1</text>
<text x="42.2" y="164.5">КПСнг(А)-FRLSLTx 1х2х0,5, мет. скобы, крепеж</text>
<text x="182" y="162.5">ОКЛ СегментЛайн-ГФ</text>
<text x="274" y="162.1">Сегмент-Энерго</text>
<text x="318.7" y="162.5">м</text>
<text x="336.4" y="162.5">1155</text>
<text x="27.5" y="170.6">2.2</text>
<text x="42.2" y="172.6">КПСнг(А)-FRLSLTx 1х2х0,5, мет. скобы, крепеж</text>
<text x="44" y="168.2">ОКЛ-труба гофрированная негорючая D20 ПВХ с зондом (легкая), кабель</text>
<text x="182" y="170.6">ОКЛ СегментЛайн-ГФ</text>
<text x="274" y="170.3">Сегмент-Энерго</text>
<text x="318.7" y="170.6">м</text>
<text x="338" y="170.6">10</text>
<text x="27.5" y="178.8">2.3</text>
<text x="42" y="176.3">ОКЛ-труба гофрированная негорючая D20 ПВХ с зондом (легкая), кабель</text>
<text x="182" y="178.8">ОКЛ СегментЛайн-ГФ</text>
<text x="274" y="178.4">Сегмент-Энерго</text>
<text x="318.7" y="178.8">м</text>
<text x="338" y="178.8">10</text>
<text x="42.2" y="180.7">КПСнг(А)-FRLSLTx 1х2х1,0, мет. скобы, крепеж</text>
<text x="42.2" y="186.4">Материалы</text>
<text x="27.7" y="194.8">3.1</text>
<text x="41.6" y="194.4">Труба жесткая оцинкованная ø32x1,2x3000 мм</text>
<text x="191.5" y="194.8">6008-32L3</text>
<text x="284.1" y="194.6">ДКС</text>
<text x="317.1" y="194.8">шт.</text>
<text x="338.8" y="194.8">1</text>
<text x="3.7" y="199.9" transform="rotate(-90 3.7 199.9)">Согласовано</text>
<text x="27.5" y="202.8">3.2</text>
<text x="42" y="202.4">Огнезащитный терморасширяющийся герметик ОГНЕЗА-ГТ 3 кг</text>
<text x="190.7" y="202.8">ОГНЕЗА-ГТ</text>
<text x="281.3" y="202.8">ОГНЕЗА</text>
<text x="317.1" y="202.8">шт.</text>
<text x="338.8" y="202.8">1</text>
<text x="11.7" y="230.5" transform="rotate(-90 11.7 230.5)">Взам. инв. №</text>
<text x="378" y="243.1">16-25//Г-Р-СДС-СО</text>
<text x="295.4" y="251.6">Капитальный ремонт общеобразовательного учреждения (ГБОУ &quot;Школа</text>
<text x="295.7" y="256.1">№ 429&quot;). расположеного по адресу: г. Москва, 5-ая ул. Соколиной Горы</text>
<text x="11.7" y="260.4" transform="rotate(-90 11.7 260.4)">Подп. и дата</text>
<text x="231.5" y="260.8">Изм.</text>
<text x="240.2" y="260.4">Кол.уч</text>
<text x="250.9" y="260.8">Лист</text>
<text x="260.3" y="260.8">№док</text>
<text x="273.2" y="260.8">Подп.</text>
<text x="285.5" y="260.6">Дата</text>
<text x="350.9" y="260.2">д. 14</text>
<text x="230.7" y="265.4">Разраб.</text>
<text x="250.6" y="265.8">Сошников</text>
<text x="285.7" y="265.8">06.26</text>
<text x="366.4" y="265.8">Стадия</text>
<text x="383.4" y="265.8">Лист</text>
<text x="399.1" y="265.8">Листов</text>
<text x="230.7" y="270.4">Проверил</text>
<text x="250.7" y="270.8">Поляков</text>
<text x="285.7" y="270.8">06.26</text>
<text x="305.2" y="270.4">Система двухсторонней связи</text>
<text x="371.2" y="273.3">Р</text>
<text x="386.7" y="273.3">1</text>
<text x="404.1" y="273.3">1</text>
<text x="230.7" y="285.4">Н. контр.</text>
<text x="250.7" y="285.4">Воробьев</text>
<text x="285.7" y="285.8">06.26</text>
<text x="296.3" y="283.3">Спецификация оборудования,</text>
<text x="320.1" y="287.5">материалов</text>
<text x="347.1" y="283.3">изделий и</text>
<text x="11.7" y="290.1" transform="rotate(-90 11.7 290.1)">Инв. № подл.</text>
<text x="230.7" y="290.8">ГИП</text>
<text x="250.7" y="290.4">Маркова</text>
<text x="285.7" y="290.8">06.26</text>
<text x="300.8" y="295.4">Копировал</text>
<text x="373.8" y="295.4">Формат А3</text>
</g>
</svg>
